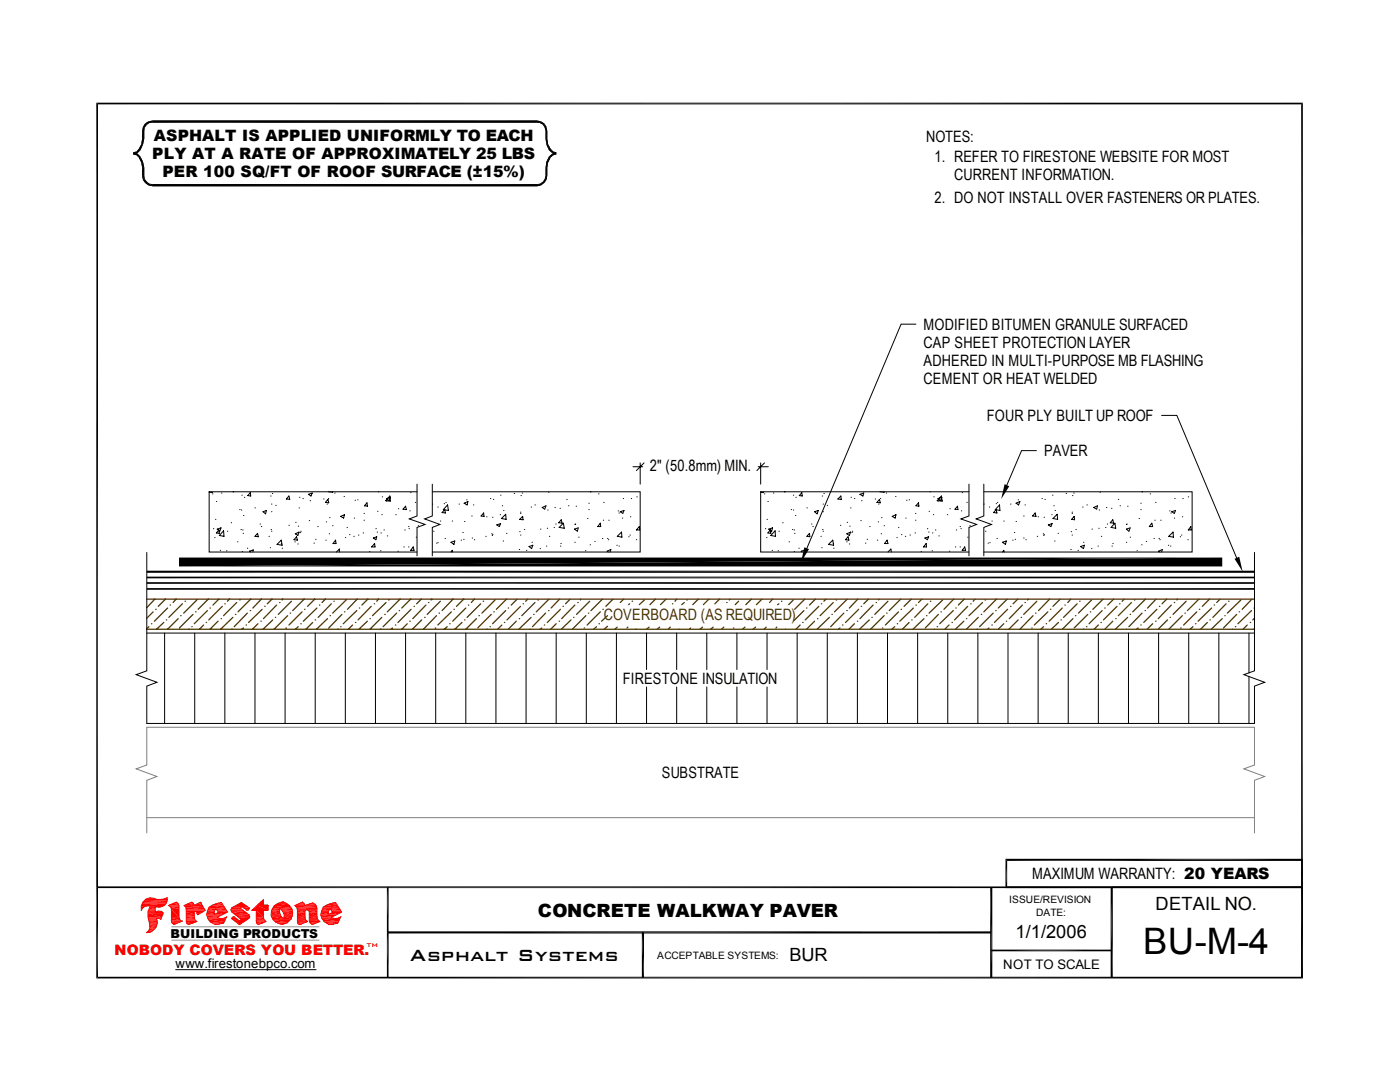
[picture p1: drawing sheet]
<svg xmlns="http://www.w3.org/2000/svg" width="279mm" height="216mm" viewBox="0 0 279 216" stroke-linecap="round" stroke-linejoin="round" font-family="sans-serif">
<g fill="none" stroke="#000" stroke-width=".2">
<path d="M182.8 64.7h-3l-18.8 44.7M41.7 98.1h.1M42.2 98.1l.1 .2-.6-.1M42.4 98.6h.1M44.2 98.4h.1M46.5 98.1h.2M48.3 98.8h.1M48.8 99.2h.1M50 98.3v.7l-.6-.1zM54 99h.1M54.4 98.5h.1M57.7 99l.1 .7-.7-.1z"/>
<path d="M59.8 99.2h.1M60.5 99.5h.1M61.6 98.6l.7-.2-.2 .6zM61.9 99.9h.1M64.6 99.6h.1M65.4 99.7l.2 .6-.7-.1zM65.5 98.1h.9M65.5 99.5h.1M66.8 98.4h.1M68.7 99.1h.1M70.9 99.8h.1M71.4 99.7h.1"/>
<path d="M75.5 98.1h.1M76.3 99.1h.1M77.1 99.5l.8-.3-.3 .7zM77.1 100h.1M77.8 99l.1 1-.9-.1zM82 98.3h.1M83.2 98.1h-41.5v12.1h41.5M83.2 96.6v6.4l-1.5 .5 3.1 1.1-1.6 .6v5.7M86.3 96.6v6.4l-1.5 .5 3 1.1-1.5 .6v5.7M86.3 98.1h41.5v12.1h-41.5M93.1 99.7h.1M97.9 99.5h.1"/>
<path d="M98.5 99.7h.1M99.9 98.8h.1M102.6 98.5h.1M104 98.9h.1M104.2 98.4h.1M109.5 98.2h.1M113.1 99.7h.1M117.9 98.1h.1M119.5 98.6h.1M124.4 99.5h.1M126 99.5h.1M126.3 93.1h2"/>
<path d="M127.1 99.1h.1M127.8 92.4v4.2M128.5 92.4l-1.5 1.5M151.3 93.1h2M151.8 92.4v4.2M151.8 98.1h.1M152.3 98.1l.1 .2-.6-.1M152.6 92.4l-1.6 1.5M152.6 98.6h.1M154.3 98.4h.1M156.5 98.1h.2M158.3 98.8h.1"/>
<path d="M158.8 99.2h.1M160 98.3l.1 .7-.6-.1zM164.1 99h.1M164.4 98.5h.1M167.2 99.6l.6-.6 .1 .7zM169.8 99.2h.1M170.5 99.5h.1M171.6 98.6l.8-.2-.2 .6zM172 99.9h.1M174.7 99.6h.1M175.5 99.7l.2 .6-.7-.1zM175.6 98.1h.8"/>
<path d="M175.7 99.5h.1M176.9 98.4h.1M178.7 99.1h.1M180.9 99.8h.1M181.4 99.7h.1M185.6 98.1h.1M186.4 99.1h.1M187.2 100h.1M187.2 99.5l.8-.3-.3 .7zM187.9 99l.1 1-1-.1zM192 98.3h.1M193.4 98.1h-41.6v12.1h41.6"/>
<path d="M193.4 96.6v6.4l-1.6 .5 3.1 1.1-1.5 .6v5.7M196.3 96.6v6.4l-1.5 .5 3.1 1.1-1.6 .6v5.7M196.3 98.1h41.6v12.1h-41.6M203.2 99.7h.1M206.8 89.9h-2.9l-3 7M207.9 99.5h.1M208.5 99.7h.1M210.1 98.8h.1M212.8 98.5h.1M214 98.9h.1M214.3 98.4h.1M219.5 98.2h.1"/>
<path d="M223.2 99.7h.1M227.9 98.1h.1M229.5 98.6h.1M231.8 82.9h3.1l11.9 28.4M234.4 99.5h.1M236.1 99.5h.1M237.2 99.1h.1M29.3 110.2v23.7l-2.1 .7 4.1 1.5-2 .8v7.5h221.1v-7.5l2-.8-4.2-1.5 2.2-.7v-23.7M42.6 105.5h.1M42.8 107.3h.1M43 103.6h.1M43.2 100.1h.1"/>
<path d="M43.3 105.6l.8-.3-.2 .7zM43.7 105.7l.1 .7-.6-.1zM43.9 109.8h.1M44.6 105.9l.1 1.1-.9-.2zM45.2 109.9h.1M45.4 106h.1M46.1 104.3h.1M47.4 108.1h.1M47.8 101.7h.1M48.1 105.7h.1M48.2 101.8h.1M48.3 110.1h.1"/>
<path d="M48.4 105.7h.1M48.5 106.4h.1M48.6 102.9h.1M49.4 109.4h.1M49.8 110.1h.1M50 110.2l-.2-.2 .7-.3v.5M50.9 101.3h.1M51.4 106.4l.2 .7-.7-.1zM51.9 104.6h.1M52.2 105.1h.1M52.5 102.1l.7-.2-.2 .6zM53.7 107h.1"/>
<path d="M53.9 109.3h.1M54.1 105.7h.1M54.2 102.1h.1M54.2 100.6h.1M54.2 106h.1M55 100.8h.1M56.1 108.5h.1M56.1 107.8l.2 1-1-.2zM56.3 109.4h.1M57.7 104.8h.1M58.8 108.1h.1M58.9 106.5l.8-.3-.3 .6z"/>
<path d="M59 104.2h.1M59.2 107.1l.2 .7-.7-.1zM59.4 108.5h.1M59.5 105h.1M59.7 101.3h.1M59.9 106.3h.1M60 106h.1M61.7 103.9h.1M62.7 108.4h.1M63 107.6h.1M63.4 105.1h.1M65 107.8h.1"/>
<path d="M65.1 104.1h.1M65.3 100.6h.1M65.7 106.5h.1M65.8 103.3h.1M66.4 104.9h.1M67 107.8l.1 .7h-.6zM67.1 110.2l.6-.6v.6M68 103l.7-.3-.1 .7zM68.9 107.3h.1M69.3 105.2h.1M69.8 106.7h.1M70.6 107h.1"/>
<path d="M70.7 103.4h.1M71.5 106.8h.1M72.5 106.3h.1M72.6 102.4h.1M72.6 103.8h.1M73.2 100.3l.1 .7-.6-.1zM73.7 110.1h.1M74.5 107.4l.7-.3-.2 .6zM74.8 108.5v.6h-.6zM75 105.5h.1M75.3 106.2h.1M75.4 102h.1"/>
<path d="M75.9 109.9h.1M76 106.3h.1M76.2 102.7h.1M76.6 105.7h.1M77.3 106.9h.1M79 102.7h.1M79.4 110h.1M79.5 101.5h.1M80.6 109.1h.1M80.8 105.7h.1M80.9 101l.2 .7-.7-.1zM81.5 105.1h.1"/>
<path d="M81.5 109.1h.1M81.6 105.5h.1M81.8 101.9h.1M82.5 109.1l.1 .7h-.6zM82.9 100.2h.1M83.1 107.2h.1M83.5 104.9h.1M86.3 100.6h.1M86.5 106h.1M87.1 108.4h.1M87.4 101.2h.1M87.4 108.3h.1"/>
<path d="M87.9 104h.1M88.6 100.5h.1M88.7 101.7l.2 .7-.7-.1zM88.8 107.4h.1M89 100.2h.1M89.3 100.8l.2 1.1-1-.2zM90 110.2l.3-.4v.4M90 108.2l.8-.3-.2 .7zM90.3 104h.1M91.6 100.6h.1M92 107.8h.1M92.4 106.3h.1"/>
<path d="M92.5 107.6h.1M92.6 100.4l.8-.3-.2 .7zM92.7 104.1h.1M92.8 100.4h.1M94.1 103h.1M94.2 107.4h.1M94.5 100.8h.1M94.7 107.7h.1M96.5 102.4l.1 .6h-.6zM96.9 107h.1M97.1 103.1h.1M98.1 106.5h.1"/>
<path d="M98.2 106.8h.1M98.3 103.2h.1M98.3 106.7h.1M99.1 104.7l.8-.2-.2 .6zM99.8 102.7h.1M100.1 103.5l.8-.9 .1 1zM100.2 100.9h.1M100.4 107.9h.1M100.5 101.9h.1M101.1 106.4h.1M103.6 109.6h.1M103.7 106.1h.1"/>
<path d="M103.9 102.4h.1M103.9 106.8h.1M103.9 102.2h.1M104.3 103l.1 .7-.7-.1zM104.6 105.7h.1M105.1 109.8h.1M105.6 109.1l.7-.3-.2 .7zM106 101.2h.1M106.2 108.2h.1M106.8 100.8h.1M107.8 109.5h.1M107.9 105.6h.1"/>
<path d="M108.2 101.3l.8-.4-.3 .7zM109.1 109h.1M109.2 105.4h.1M109.3 101.8h.1M109.6 107h.1M110.6 105.2h.1M110.7 101.3h.1M110.9 104.6h.1M111.6 105.2l.8-.8 .2 1zM111.8 101.4h.1M111.8 109h.1M111.9 108.5h.1"/>
<path d="M112 103.7l.2 .7-.7-.1zM113.5 100.9h.1M114.6 105.6l.8-.3-.2 .7zM114.7 108.2h.1M114.7 104.6h.1M114.8 104.6h.1M115 101h.1M115.5 107.2h.1M116.8 109.9h.1M117.3 103.5h.1M117.5 100.4h.1M117.5 101.7h.1"/>
<path d="M117.8 108.7h.1M118.7 108h.1M119.8 104.4l.1 .7h-.6zM120.2 107.4h.1M120.4 103.8h.1M120.5 100.2h.1M121.2 107.4h.1M121.4 110.2l-.2-.2 .7-.4-.1 .6M121.4 107.7h.1M121.5 103.8h.1M123.1 108.8h.1M123.2 107l.8-.8 .1 1z"/>
<path d="M123.4 101.9h.1M123.5 109h.1M123.5 102.4h.1M123.8 102.1l.7-.2-.2 .5zM124.2 103.4h.1M125.5 107.1h.1M125.7 106.8h.1M125.8 103.1h.1M127 107.7h.1M127.6 105.1l.1 .6h-.7zM152.7 105.5h.1M153 107.3h.1"/>
<path d="M153.1 103.6h.1M153.2 100.1h.1M153.4 105.6l.8-.3-.2 .7zM153.8 105.7v.7l-.6-.1zM154.1 109.8h.1M154.7 105.9l.1 1.1-1-.2zM155.3 109.9h.1M155.4 106h.1M156.2 104.3h.1M157.5 108.1h.1M157.9 101.7h.1M158.2 105.7h.1"/>
<path d="M158.3 101.8h.1M158.5 105.7h.1M158.5 110.1h.1M158.6 106.4h.1M158.7 102.9h.1M159.4 109.4h.1M159.9 110.1h.1M160.1 110.2l-.2-.2 .8-.3-.2 .5M161 101.3h.1M161.5 106.4l.1 .7-.6-.1zM162 104.6h.1M162.2 105.1h.1"/>
<path d="M162.6 102.1l.7-.2-.2 .6zM163.8 107h.1M164 109.3h.1M164.2 105.7h.1M164.3 102.1h.1M164.3 100.6h.1M164.3 106h.1M165.1 100.8h.1M166.2 107.8l.2 1-1-.2zM166.3 108.5h.1M166.4 109.4h.1M167.7 104.8h.1"/>
<path d="M169 108.1h.1M169 106.5l.8-.3-.3 .6zM169.1 104.2h.1M169.2 107.1l.2 .7-.7-.1zM169.5 108.5h.1M169.6 105h.1M169.8 101.3h.1M170 106.3h.1M170.1 106h.1M171.8 103.9h.1M172.7 108.4h.1M173.1 107.6h.1"/>
<path d="M173.6 105.1h.1M175.1 107.8h.1M175.3 104.1h.1M175.3 100.6h.1M175.9 106.5h.1M175.9 103.3h.1M176.4 104.9h.1M177 107.8l.2 .7h-.7zM177.2 110.2l.6-.6 .1 .6M178.1 103l.7-.3-.2 .7zM179 107.3h.1M179.3 105.2h.1"/>
<path d="M179.9 106.7h.1M180.7 107h.1M180.8 103.4h.1M181.6 106.8h.1M182.6 106.3h.1M182.7 102.4h.1M182.7 103.8h.1M183.3 100.3l.1 .7-.6-.1zM183.8 110.1h.1M184.6 107.4l.7-.3-.2 .6zM184.8 108.5l.1 .6h-.6zM185.1 105.5h.1"/>
<path d="M185.3 106.2h.1M185.4 102h.1M186 109.9h.1M186.1 106.3h.1M186.3 102.7h.1M186.7 105.7h.1M187.4 106.9h.1M189.1 102.7h.1M189.5 110h.1M189.6 101.5h.1M190.7 109.1h.1M190.8 105.7h.1"/>
<path d="M191.1 101l.1 .7-.6-.1zM191.6 105.1h.1M191.6 109.1h.1M191.8 105.5h.1M191.9 101.9h.1M192.5 109.1l.2 .7h-.7zM193 100.2h.1M193.1 107.2h.1M193.5 104.9h.1M196.3 100.6h.1M196.7 106h.1M197.2 108.4h.1"/>
<path d="M197.4 101.2h.1M197.5 108.3h.1M198 104h.1M198.8 100.5h.1M198.8 101.7l.2 .7-.7-.1zM199 107.4h.1M199.1 100.2h.1M199.5 100.8l.1 1.1-1-.2zM200.1 110.2l.2-.4 .1 .4M200.1 108.2l.7-.3-.1 .7zM200.3 104h.1M201.7 100.6h.1"/>
<path d="M202.1 107.8h.1M202.4 106.3h.1M202.6 107.6h.1M202.8 104.1h.1M202.8 100.4l.7-.3-.2 .7zM202.9 100.4h.1M204.3 107.4h.1M204.3 103h.1M204.6 100.8h.1M204.7 107.7h.1M206.6 102.4l.2 .6h-.7zM207 107h.1"/>
<path d="M207.2 103.1h.1M208.2 106.5h.1M208.3 106.8h.1M208.4 103.2h.1M208.4 106.7h.1M209.2 104.7l.8-.2-.3 .6zM209.9 102.7h.1M210.1 103.5l.9-.9 .1 1zM210.3 100.9h.1M210.5 107.9h.1M210.6 101.9h.1M211.2 106.4h.1"/>
<path d="M213.7 109.6h.1M213.8 106.1h.1M214 102.4h.1M214 106.8h.1M214 102.2h.1M214.4 103l.1 .7-.6-.1zM214.7 105.7h.1M215.1 109.8h.1M215.6 109.1l.8-.3-.2 .7zM216.1 101.2h.1M216.2 108.2h.1M216.9 100.8h.1"/>
<path d="M217.8 109.5h.1M217.9 105.6h.1M218.3 101.3l.7-.4-.1 .7zM219.1 109h.1M219.3 105.4h.1M219.4 101.8h.1M219.8 107h.1M220.6 105.2h.1M220.8 101.3h.1M221 104.6h.1M221.8 101.4h.1M221.9 109h.1"/>
<path d="M222.1 108.5h.1M222.1 103.7l.1 .7-.6-.1zM222.5 104.4l.2 1-1-.2zM223.5 100.9h.1M224.8 108.2h.1M224.8 104.6h.1M224.8 105.6l.8-.3-.3 .7zM224.9 104.6h.1M225 101h.1M225.6 107.2h.1M226.9 109.9h.1M227.3 103.5h.1"/>
<path d="M227.7 100.4h.1M227.7 101.7h.1M227.8 108.7h.1M228.8 108h.1M229.9 104.4l.1 .7h-.6zM230.3 107.4h.1M230.5 103.8h.1M230.6 100.2h.1M231.3 107.4h.1M231.5 107.7h.1M231.5 110.2l-.3-.2 .8-.4-.2 .6M231.6 103.8h.1"/>
<path d="M233.2 108.8h.1M233.4 101.9h.1M233.6 109h.1M233.7 102.4h.1M233.8 102.1l.8-.2-.2 .5zM234.1 106.2l.1 1-.9-.2zM234.4 103.4h.1M235.5 107.1h.1M235.8 106.8h.1M236 103.1h.1M237.1 107.7h.1M237.7 105.1v.6h-.5z"/>
<path d="M29.3 126.3h221.1M32.9 126.3v18.1M38.9 126.3v18.1M44.9 126.3v18.1M50.9 126.3v18.1M56.9 126.3v18.1M62.9 126.3v18.1M68.9 126.3v18.1M74.9 126.3v18.1M80.9 126.3v18.1M87 126.3v18.1M93 126.3v18.1"/>
<path d="M99 126.3v18.1M105 126.3v18.1M111 126.3v18.1M117 126.3v18.1M123 126.3v18.1M129 126.3v7.3M129 137.1v7.3M135 126.3v7.3M135 137.1v7.3M141.1 126.3v7.3M141.1 137.1v7.3M147.1 126.3v7.3"/>
<path d="M147.1 137.1v7.3M153.1 126.3v7.3M153.1 137.1v7.3M159.1 126.3v18.1M165.1 126.3v18.1M171.1 126.3v18.1M177.1 126.3v18.1M183.1 126.3v18.1M189.1 126.3v18.1M195.2 126.3v18.1M201.2 126.3v18.1M207.2 126.3v18.1"/>
<path d="M213.2 126.3v18.1M219.2 126.3v18.1M225.2 126.3v18.1M231.2 126.3v18.1M237.2 126.3v18.1M243.2 126.3v18.1M249.3 126.3v8M249.3 135v9.4"/>
</g>
<path d="M29.3 166.2v-10.5l2-.8-4.1-1.5 2.1-.7v-7.6h221.1v7.6l-2.2 .7 4.2 1.5-2 .8v10.5M29.3 163.2h221.1" fill="none" stroke="#808080" stroke-width=".2"/>
<path d="M200.5 96.6l.9 .4-1.6 2.6zM160.5 109.2l1 .4-1.6 2.6zM35.7 113l208.2-1.7v1.7zM35.7 111.3h208.2l-208.2 1.7zM246.4 111.5l.9-.4 .7 2.9z" fill="#000"/>
<g fill="none" stroke="#4c3900" stroke-width=".25">
<path d="M29.3 119.5h221.1M30.9 119.5l-1.6 1.7M33 119.5l-1.4 1.5M35.1 119.5l-.6 .7M36.9 120h.1M39.3 119.7l-2.6 2.6M41.6 119.5l-2.1 2.1M43.7 119.5l-1.2 1.2M45.8 119.5l-.4 .5M47.8 119.7h.1M50 119.5l-2.5 2.6M52.2 119.5l-1.7 1.8"/>
<path d="M54.3 119.5l-1 1M56.4 119.5l-.1 .2M58.2 120l-2.7 2.6M60.7 119.5l-2.3 2.3M62.8 119.5l-1.4 1.5M64.9 119.5l-.6 .7M66.6 120h.1M69.1 119.7l-2.7 2.6M71.3 119.5l-2 2.1M73.4 119.5l-1.2 1.2M75.5 119.5l-.3 .5M77.6 119.7h.1"/>
<path d="M79.8 119.5l-2.5 2.6M82 119.5l-1.8 1.8M84.1 119.5l-1 1M86.2 119.5l-.2 .2M87.9 120l-2.6 2.6M90.4 119.5l-2.2 2.3M92.5 119.5l-1.4 1.5M94.7 119.5l-.6 .7M96.4 120h.1M98.8 119.7l-2.6 2.6M101.1 119.5l-2 2.1M103.2 119.5l-1.2 1.2"/>
<path d="M105.3 119.5l-.4 .5M107.4 119.7h.1M109.6 119.5l-2.6 2.6M111.7 119.5l-1.7 1.8M113.8 119.5l-.9 1M115.9 119.5l-.1 .2M117.7 120l-2.6 2.6M120.2 119.5l-2.3 2.3M122.3 119.5l-1.4 1.5M124.5 119.5l-.7 .7M126.2 120h.1M128.6 119.7l-1 .9"/>
<path d="M130.8 119.5l-1.1 1.1M132.9 119.5l-1.1 1.1M135 119.5l-.3 .5M137.1 119.7h.1M139.4 119.5l-1.1 1.1M141.5 119.5l-1.1 1.1M143.6 119.5l-.9 1M145.7 119.5l-.2 .2M147.4 120l-.7 .6M149.9 119.5l-1.1 1.1M152.1 119.5l-1.1 1.1M154.2 119.5l-.6 .7"/>
<path d="M156 120h.1M158.3 119.7l-.9 .9M160.6 119.5l-2 2.1M162.7 119.5l-1.2 1.2M164.8 119.5l-.4 .5M166.9 119.7h.1M169.1 119.5l-2.6 2.6M171.2 119.5l-1.7 1.8M173.3 119.5l-.9 1M175.4 119.5l-.1 .2M177.2 120l-2.6 2.6M179.7 119.5l-2.2 2.3"/>
<path d="M181.9 119.5l-1.5 1.5M184 119.5l-.7 .7M185.7 120h.1M188.1 119.7l-2.7 2.6M190.3 119.5l-1.9 2.1M192.4 119.5l-1.1 1.2M194.6 119.5l-.4 .5M196.6 119.7h.1M198.9 119.5l-2.6 2.6M201 119.5l-1.8 1.8M203.1 119.5l-.9 1M205.2 119.5l-.1 .2"/>
<path d="M206.9 120l-2.6 2.6M209.5 119.5l-2.2 2.3M211.6 119.5l-1.5 1.5M213.7 119.5l-.6 .7M215.5 120h.1M217.8 119.7l-2.6 2.6M220.1 119.5l-2 2.1M222.2 119.5l-1.1 1.2M224.4 119.5l-.5 .5M226.4 119.7h.1M228.6 119.5l-2.5 2.6M230.7 119.5l-1.7 1.8"/>
<path d="M232.8 119.5l-.9 1M234.9 119.5v.2M236.7 120l-2.6 2.6M239.3 119.5l-2.3 2.3M241.4 119.5l-1.5 1.5M243.5 119.5l-.7 .7M245.2 120h.1M247.6 119.7l-2.7 2.6M249.9 119.5l-2 2.1M29.3 125.6h221.1M29.7 125.1l-.4 .4M30.2 124.5h.1"/>
<path d="M30.6 122.1l-1.3 1.3M31.1 121.6h.1M32.7 124.2l-1.5 1.4M33.2 123.7h.1M33.4 121.3l-2.6 2.7M34 120.7h.1M35.6 123.4l-2.2 2.2M36.1 122.9h.1M36.4 120.5l-2.7 2.7M38.3 125.1h.1M38.5 122.6l-2.7 2.7M39 122.1h.1"/>
<path d="M40.6 124.7l-.8 .9M41.1 124.2h.1M41.4 121.8l-2.6 2.7M41.9 121.3h.1M43.5 124l-1.6 1.6M44.1 123.4h.1M44.4 121l-2.7 2.7M44.9 120.5h.1M46.5 123.2l-2.5 2.4M47 122.6h.1M47.2 120.2l-2.6 2.7M48.6 125.3l-.3 .3"/>
<path d="M49.1 124.7h.1M49.4 122.3l-2.7 2.8M50 121.8h.1M51.5 124.5l-1.1 1.1M52.1 124h.1M52.3 121.6l-2.7 2.6M52.8 121h.1M54.4 123.7l-1.9 1.9M54.9 123.2h.1M55.2 120.7l-2.6 2.7M55.8 120.2h.1M57.1 125.3h.1"/>
<path d="M57.4 122.9l-2.7 2.7M57.9 122.3h.1M59.5 125.1l-.6 .5M60 124.5h.1M60.3 122.1l-2.6 2.6M60.8 121.6h.1M62.4 124.2l-1.4 1.4M62.9 123.7h.1M63.2 121.3l-2.7 2.7M63.8 120.7h.1M65.4 123.4l-2.2 2.2M65.9 122.9h.1"/>
<path d="M66.1 120.5l-2.6 2.7M68 125.1h.1M68.2 122.6l-2.6 2.7M68.7 122.1h.1M70.4 124.7l-.9 .9M71 124.2h.1M71.2 121.8l-2.7 2.7M71.7 121.3h.1M73.3 124l-1.7 1.6M73.8 123.4h.1M74.1 121l-2.6 2.7M74.7 120.5h.1"/>
<path d="M76.2 123.2l-2.4 2.4M76.8 122.6h.1M77 120.2l-2.7 2.7M78.3 125.3l-.2 .3M78.9 124.7h.1M79.2 122.3l-2.7 2.8M79.7 121.8h.1M81.3 124.5l-1.1 1.1M81.8 124h.1M82 121.6l-2.6 2.6M82.6 121h.1M84.2 123.7l-1.9 1.9"/>
<path d="M84.8 123.2h.1M85 120.7l-2.6 2.7M85.5 120.2h.1M86.9 125.3h.1M87.1 122.9l-2.6 2.7M87.6 122.3h.1M89.2 125.1l-.6 .5M89.7 124.5h.1M90.1 122.1l-2.7 2.6M90.6 121.6h.1M92.2 124.2l-1.4 1.4M92.7 123.7h.1"/>
<path d="M93 121.3l-2.7 2.7M93.5 120.7h.1M95.1 123.4l-2.1 2.2M95.6 122.9h.1M95.9 120.5l-2.7 2.7M97.8 125.1h.1M98 122.6l-2.7 2.7M98.6 122.1h.1M100.2 124.7l-.9 .9M100.7 124.2h.1M100.9 121.8l-2.6 2.7M101.4 121.3h.1"/>
<path d="M103 124l-1.6 1.6M103.6 123.4h.1M103.9 121l-2.7 2.7M104.4 120.5h.1M106 123.2l-2.5 2.4M106.5 122.6h.1M106.8 120.2l-2.7 2.7M108.1 125.3l-.3 .3M108.6 124.7h.1M108.9 122.3l-2.6 2.8M109.5 121.8h.1M111 124.5l-1.1 1.1"/>
<path d="M111.6 124h.1M111.8 121.6l-2.6 2.6M112.4 121h.1M114 123.7l-2 1.9M114.5 123.2h.1M114.7 120.7l-2.6 2.7M115.3 120.2h.1M116.6 125.3h.1M116.9 122.9l-2.7 2.7M117.4 122.3h.1M119 125.1l-.6 .5M119.5 124.5h.1"/>
<path d="M119.8 122.1l-2.6 2.6M120.3 121.6h.1M121.2 122.9l-1.1 1.1M121.2 125l-.6 .6M123.2 125.1l-.5 .5M125.3 125.1l-.2 .2M125.6 120.5l-.1 .1M129.5 125.1l-.5 .5M131.7 125.1l-.6 .5M133.8 125.1l-.5 .5M134.2 120.5h.1M136.6 120.2l-.5 .4"/>
<path d="M137.8 125.3l-.2 .3M140.2 125.1l-.5 .5M142.3 125.1l-.5 .5M144.4 125.1l-.4 .5M145 120.2h.1M146.4 125.3h.1M148.7 125.1l-.5 .5M150.8 125.1l-.5 .5M152.9 125.1l-.4 .5M155 125.1l-.1 .2M155.4 120.5l-.2 .1M159.7 124.7l-.9 .9"/>
<path d="M160.2 124.2h.1M160.4 121.8l-2 2.1M161 121.3h.1M162.6 124l-1.6 1.6M163.2 123.4h.1M163.4 121l-2.7 2.7M163.9 120.5h.1M165.5 123.2l-2.4 2.4M166 122.6h.1M166.3 120.2l-2.6 2.7M167.6 125.3l-.3 .3M168.1 124.7h.1"/>
<path d="M168.4 122.3l-2.6 2.8M169 121.8h.1M170.5 124.5l-1.1 1.1M171.1 124h.1M171.4 121.6l-2.7 2.6M171.9 121h.1M173.5 123.7l-2 1.9M174 123.2h.1M174.2 120.7l-2.6 2.7M174.8 120.2h.1M176.1 125.3h.1M176.4 122.9l-2.7 2.7"/>
<path d="M177 122.3h.1M178.6 125.1l-.6 .5M179.1 124.5h.1M179.3 122.1l-2.6 2.6M179.8 121.6h.1M181.4 124.2l-1.3 1.4M181.9 123.7h.1M182.3 121.3l-2.7 2.7M182.8 120.7h.1M184.4 123.4l-2.2 2.2M184.9 122.9h.1M185.2 120.5l-2.7 2.7"/>
<path d="M187 125.1h.1M187.3 122.6l-2.6 2.7M187.8 122.1h.1M189.4 124.7l-.8 .9M190 124.2h.1M190.2 121.8l-2.7 2.7M190.8 121.3h.1M192.4 124l-1.7 1.6M192.9 123.4h.1M193.1 121l-2.6 2.7M193.7 120.5h.1M195.2 123.2l-2.3 2.4"/>
<path d="M195.8 122.6h.1M196.1 120.2l-2.7 2.7M197.4 125.3l-.3 .3M198 124.7h.1M198.2 122.3l-2.7 2.8M198.7 121.8h.1M200.3 124.5l-1.1 1.1M200.8 124h.1M201.1 121.6l-2.6 2.6M201.7 121h.1M203.2 123.7l-1.9 1.9M203.8 123.2h.1"/>
<path d="M204 120.7l-2.6 2.7M204.6 120.2h.1M205.9 125.3h.1M206.2 122.9l-2.7 2.7M206.7 122.3h.1M208.3 125.1l-.6 .5M208.8 124.5h.1M209.1 122.1l-2.7 2.6M209.6 121.6h.1M211.2 124.2l-1.4 1.4M211.8 123.7h.1M212 121.3l-2.6 2.7"/>
<path d="M212.5 120.7h.1M214.1 123.4l-2.1 2.2M214.6 122.9h.1M215 120.5l-2.7 2.7M216.8 125.1h.1M217.1 122.6l-2.7 2.7M217.6 122.1h.1M219.2 124.7l-.8 .9M219.7 124.2h.1M220 121.8l-2.7 2.7M220.5 121.3h.1M222.1 124l-1.6 1.6"/>
<path d="M222.7 123.4h.1M222.9 121l-2.7 2.7M223.4 120.5h.1M225 123.2l-2.4 2.4M225.6 122.6h.1M225.8 120.2l-2.6 2.7M227.2 125.3l-.4 .3M227.7 124.7h.1M227.9 122.3l-2.6 2.8M228.5 121.8h.1M230 124.5l-1.1 1.1M230.6 124h.1"/>
<path d="M230.9 121.6l-2.6 2.6M231.4 121h.1M233 123.7l-1.9 1.9M233.5 123.2h.1M233.8 120.7l-2.7 2.7M234.4 120.2h.1M235.6 125.3h.1M236 122.9l-2.7 2.7M236.5 122.3h.1M238.1 125.1l-.6 .5M238.6 124.5h.1M238.8 122.1l-2.6 2.6"/>
<path d="M239.4 121.6h.1M241 124.2l-1.4 1.4M241.5 123.7h.1M241.8 121.3l-2.7 2.7M242.3 120.7h.1M243.9 123.4l-2.2 2.2M244.4 122.9h.1M244.7 120.5l-2.6 2.7M246.5 125.1h.1M246.8 122.6l-2.6 2.7M247.3 122.1h.1M248.9 124.7l-.8 .9"/>
<path d="M249.5 124.2h.1M249.8 121.8l-2.7 2.7M250.3 121.3h.1M250.4 123.4l-.4 .3M250.4 125.5l-.2 .1"/>
</g>
<path d="M19.2 20.7h240.8M19.4 20.5v174.7M259.8 20.5v174.7M29.3 115.2h221.1M29.3 117.5h221.1M29.3 116.3h221.1M19.4 177h240.6M77.4 177v18.1M19.2 195.1h240.8M197.8 189.7h24.1" fill="none" stroke="#000" stroke-width=".34"/>
<path d="M29.3 114.1h221.1M197.8 177v18.1M221.9 177v18.1M77.4 186.1h120.4M128.3 186v9.1" fill="none" stroke="#000" stroke-width=".42"/>
<g fill="#f00">
<path d="M60.1 180.2l.3-.2 .1 .2z"/>
<path d="M59.8 180.3h.9z"/>
<path d="M60.1 180.2l.6 .1z"/>
<path d="M62 180.3h.7z"/>
<path d="M59.2 180.5l.6-.2 1 .2z"/>
<path d="M59.8 180.3h.9l.1 .2z"/>
<path d="M61.3 180.5l.7-.2 1 .2z"/>
<path d="M62 180.3h.7l.3 .2z"/>
</g>
<path d="M58.8 180.6h2.1" fill="none" stroke="#f00" stroke-width=".2"/>
<path d="M59.2 180.5h1.6l.1 .2z" fill="#f00"/>
<path d="M60.9 180.6h2.2" fill="none" stroke="#f00" stroke-width=".2"/>
<path d="M61.3 180.5h1.7l.1 .2z" fill="#f00"/>
<path d="M58.8 180.7h4.3M59.2 181.1h4M59.4 181.5h3.8" fill="none" stroke="#f00" stroke-width=".2"/>
<path d="M58.8 180.8h4.4M59.3 181.4h3.9" fill="none" stroke="#f00" stroke-width=".34"/>
<g fill="#f00">
<path d="M59.4 181.5l1.6 .1z"/>
<path d="M59.4 181.5h1.9z"/>
<path d="M61.3 181.5l1.9 .1z"/>
<path d="M59.4 181.6l1.5 .1z"/>
<path d="M59.4 181.6h1.6z"/>
<path d="M61.3 181.6l1.9 .1z"/>
<path d="M59.4 181.7h1.5z"/>
<path d="M61.6 181.7h1.6z"/>
<path d="M59.4 181.7l1.5 .3h-1.5z"/>
<path d="M59.4 181.7h1.5v.3z"/>
<path d="M61.6 181.7l1.6 .3h-1.5z"/>
<path d="M61.6 181.7h1.6v.3z"/>
<path d="M59.4 182l1.5 .9h-1.5z"/>
<path d="M59.4 182h1.5v.9z"/>
<path d="M61.7 182l1.5 .9h-1.5z"/>
<path d="M61.7 182h1.5v.9z"/>
<path d="M59.4 182.9h1.5z"/>
<path d="M61.7 182.9h1.6z"/>
<path d="M59.4 182.9l1.5 .3h-1.5z"/>
<path d="M59.4 182.9h1.5v.3z"/>
<path d="M61.7 182.9l1.6 .3h-1.6z"/>
<path d="M61.7 182.9h1.6v.3z"/>
<path d="M59.4 183.2h1.5z"/>
<path d="M61.7 183.2h1.6z"/>
<path d="M59.4 183.2l1.6 .3h-1.6z"/>
<path d="M59.4 183.2h1.5l.1 .3z"/>
<path d="M61.7 183.2l1.7 .3h-1.7z"/>
<path d="M61.7 183.2h1.6l.1 .3z"/>
<path d="M59.4 183.5h1.6z"/>
<path d="M61.7 183.5h1.7z"/>
<path d="M59.4 183.5l1.7 .1h-1.7z"/>
<path d="M59.4 183.5h1.6l.1 .1z"/>
<path d="M61.7 183.5l1.9 .1h-1.9z"/>
<path d="M61.7 183.5h1.7l.2 .1z"/>
<path d="M59.4 183.6l1.7 .1z"/>
<path d="M61.7 183.6l1.9 .1z"/>
<path d="M59.4 183.7h1.7z"/>
<path d="M61.7 183.7h1.9z"/>
</g>
<path d="M59.4 183.8h2M59.4 183.9h2M61.7 183.8h2.1M61.8 183.9h2" fill="none" stroke="#f00" stroke-width=".2"/>
<path d="M61.8 183.9h2z" fill="#f00"/>
<path d="M61.8 183.9h2" fill="none" stroke="#f00" stroke-width=".2"/>
<path d="M59.4 183.9l1.3 .2h-1.3z" fill="#f00"/>
<path d="M59.4 184h2" fill="none" stroke="#f00" stroke-width=".25"/>
<g fill="#f00">
<path d="M61.8 183.9l1.3 .2h-1.2z"/>
<path d="M61.8 183.9h2l-.7 .2z"/>
<path d="M59.4 184.1l1 .2h-1z"/>
<path d="M59.4 184.1h1.3l-.3 .2z"/>
<path d="M61.9 184.1l.9 .2h-.7z"/>
<path d="M61.9 184.1h1.2l-.3 .2z"/>
<path d="M59.4 184.3l.5 .2z"/>
<path d="M59.4 184.3h1l-.5 .2z"/>
<path d="M62.1 184.3h.7l-.5 .2z"/>
<path d="M59.8 184.5h.1z"/>
</g>
<path d="M58.8 180.7l1.6-.7 .3 .3 .2 .4 1.5-.5 .6 .3 .2 .7v1.7l.2 .6 .4 .4-1.5 .6-.4-.4-.2-.5v-1.6l-.1-.3-.3-.2-.4 .2v1.2l.1 .6 .4 .4-1.5 .6-.5-.2v-2.8l-.2-.5z" fill="none" stroke="#f00" stroke-width=".2"/>
<g fill="#f00">
<path d="M29.6 179.2h1.1z"/>
<path d="M33 179.2h.4z"/>
<path d="M29.2 179.4l.4-.2 1.5 .2z"/>
<path d="M29.6 179.2h1.1l.4 .2z"/>
<path d="M32.6 179.4l.4-.2 .4 .2z"/>
<path d="M33 179.2h.4v.2z"/>
</g>
<path d="M29.1 179.4h2.1" fill="none" stroke="#f00" stroke-width=".2"/>
<g fill="#f00">
<path d="M29.2 179.4h2z"/>
<path d="M32.6 179.4h.8z"/>
</g>
<path d="M29.1 179.4h2.1" fill="none" stroke="#f00" stroke-width=".2"/>
<g fill="#f00">
<path d="M32.5 179.4h.9z"/>
<path d="M32.6 179.4h.8z"/>
</g>
<path d="M29 179.5h2.4" fill="none" stroke="#f00" stroke-width=".2"/>
<g fill="#f00">
<path d="M31.9 179.5h1.5z"/>
<path d="M32.5 179.4l.9 .1z"/>
</g>
<path d="M29 179.5h2.7" fill="none" stroke="#f00" stroke-width=".2"/>
<g fill="#f00">
<path d="M31.7 179.5h1.7z"/>
<path d="M31.9 179.5h1.5z"/>
</g>
<path d="M28.5 179.9h4.9M28.8 179.6h4.6M28.4 180.1h4.9" fill="none" stroke="#f00" stroke-width=".25"/>
<path d="M28.2 180.5h5" fill="none" stroke="#f00" stroke-width=".42"/>
<path d="M28.2 180.7h4.6" fill="none" stroke="#f00" stroke-width=".2"/>
<path d="M28.2 180.8h1.1z" fill="#f00"/>
<path d="M29.3 180.8h3.4" fill="none" stroke="#f00" stroke-width=".2"/>
<g fill="#f00">
<path d="M28.2 180.8h.9z"/>
<path d="M28.2 180.8h1.1z"/>
</g>
<path d="M29.4 180.8h3.2" fill="none" stroke="#f00" stroke-width=".2"/>
<g fill="#f00">
<path d="M28.2 180.8l.7 .1h-.7z"/>
<path d="M28.2 180.8h.9l-.2 .1z"/>
</g>
<path d="M30 180.8h2.5" fill="none" stroke="#f00" stroke-width=".2"/>
<g fill="#f00">
<path d="M28.2 180.9h.7z"/>
<path d="M30 180.9h1z"/>
<path d="M31 180.9h1.3z"/>
<path d="M28.2 180.9l.6 .1z"/>
<path d="M30 180.9l1 .1h-1.1z"/>
<path d="M30 180.9l1 .1z"/>
<path d="M31.2 180.9h1.1z"/>
<path d="M28.2 181h.4z"/>
<path d="M28.2 181h.6z"/>
<path d="M29.9 181h1.1z"/>
<path d="M28.2 181l.1 .4z"/>
<path d="M28.2 181h.4l-.3 .4z"/>
<path d="M29.9 181l1 .4h-1.2z"/>
<path d="M29.9 181h1.1l-.1 .4z"/>
<path d="M28.2 181.4v.2z"/>
<path d="M29.7 181.4l1.3 .2h-1.3z"/>
<path d="M29.7 181.4h1.2l.1 .2z"/>
<path d="M29.7 181.6l1.3 .2h-1.4z"/>
<path d="M29.7 181.6h1.3v.2z"/>
<path d="M29.5 181.9h1.5z"/>
<path d="M29.6 181.8l1.4 .1z"/>
<path d="M31.4 181.9h.9z"/>
<path d="M29.5 181.9l1.5 .1h-1.5z"/>
<path d="M29.5 181.9h1.5v.1z"/>
<path d="M31.1 182l.3-.1 1 .1z"/>
<path d="M31.4 181.9h.9l.1 .1z"/>
<path d="M29.5 182h1.5z"/>
<path d="M31 182h1.5z"/>
<path d="M31.1 182h1.4z"/>
</g>
<path d="M29.5 182.1h3.1" fill="none" stroke="#f00" stroke-width=".2"/>
<g fill="#f00">
<path d="M29.5 182.2l2.8 .8h-2.8z"/>
<path d="M29.5 182.2h3.1l-.3 .8z"/>
</g>
<path d="M29.5 183.1h2.8" fill="none" stroke="#f00" stroke-width=".2"/>
<path d="M29.5 183.2l1.7 .1z" fill="#f00"/>
<path d="M29.5 183.3h2.2" fill="none" stroke="#f00" stroke-width=".2"/>
<g fill="#f00">
<path d="M31.7 183.2l.4 .1z"/>
<path d="M31.7 183.2h.5z"/>
<path d="M29.5 183.3l1.8 .2h-1.7z"/>
<path d="M29.5 183.3h1.7l.1 .2z"/>
<path d="M31.9 183.3h.2v.2z"/>
<path d="M29.6 183.5l1.8 .2h-1.7z"/>
<path d="M29.6 183.5h1.7l.1 .2z"/>
<path d="M29.7 183.7l1.7 .4h-1.6z"/>
<path d="M29.7 183.7h1.7v.4z"/>
<path d="M29.8 184.1l1.6 .1z"/>
<path d="M29.8 184.2l1.5 .2h-1.4z"/>
<path d="M29.8 184.2h1.6l-.1 .2z"/>
<path d="M29.9 184.4l1.3 .3h-1.3z"/>
<path d="M29.9 184.4h1.4l-.1 .3z"/>
<path d="M29.9 184.7l1.3 .3h-1.3z"/>
<path d="M29.9 184.7h1.3v.3z"/>
<path d="M29.9 185l1.1 .3h-1.1z"/>
<path d="M29.9 185h1.3l-.2 .3z"/>
<path d="M29.9 185.3l.7 .3h-.9z"/>
<path d="M29.9 185.3h1.1l-.4 .3z"/>
<path d="M29.7 185.6l.8 .2h-.9z"/>
<path d="M29.7 185.6h.9l-.1 .2z"/>
<path d="M29.3 186l.3-.2 .4 .2z"/>
<path d="M29.6 185.8h.9l-.5 .2z"/>
<path d="M29.3 186h.7l-.8 .1z"/>
</g>
<path d="M28.2 181.6h.1M28.5 180a1.87 1.87 0 0 1 2.6-.6h1.5l.8-.2a1.7 1.7 0 0 1-2.4 1.7v1.1l.6-.2 .7 .1 .3 .3-.5 1.3-.4-.3-.5 .1a2.04 2.04 0 0 1-2 2.8 1.49 1.49 0 0 0 .6-2l-.3-1.1v-1.1l.5-1.1h-.7l-.7 .2-.4 .6v-.8z" fill="none" stroke="#f00" stroke-width=".2"/>
<g fill="#f00">
<path d="M43.9 180.2l.3-.1z"/>
<path d="M43.7 180.2h.5z"/>
<path d="M43.9 180.2h.3z"/>
<path d="M42.9 180.3l.8-.1 .6 .1z"/>
<path d="M43.7 180.2h.5l.1 .1z"/>
</g>
<path d="M42.2 180.5h2.3" fill="none" stroke="#f00" stroke-width=".34"/>
<g fill="#f00">
<path d="M42.9 180.3h1.4l.2 .4z"/>
<path d="M41.7 181.2l.5-.5 2.7 .5z"/>
<path d="M42.2 180.7h2.3l.4 .5z"/>
</g>
<path d="M41.6 181.3h3.4" fill="none" stroke="#f00" stroke-width=".2"/>
<g fill="#f00">
<path d="M41.6 181.4l1.2 .3h-1.4z"/>
<path d="M41.6 181.4h1.5l-.3 .3z"/>
</g>
<path d="M43.1 181.5h2.1" fill="none" stroke="#f00" stroke-width=".34"/>
<g fill="#f00">
<path d="M41.4 181.7l1.4 .2h-1.5z"/>
<path d="M41.4 181.7h1.4v.2z"/>
<path d="M43.3 181.7l2 .2h-1.9z"/>
<path d="M43.3 181.7h1.9l.1 .2z"/>
<path d="M41.3 181.9h1.5z"/>
<path d="M43.4 181.9h2z"/>
<path d="M43.5 181.9h1.9z"/>
<path d="M41.3 181.9l1.5 .1z"/>
<path d="M43.5 181.9l1.9 .1z"/>
<path d="M41.3 182h1.5z"/>
<path d="M43.5 182h1.8z"/>
<path d="M43.5 182h1.9z"/>
<path d="M43.6 182h1.7z"/>
<path d="M41.3 182l1.5 .5h-1.5z"/>
<path d="M41.3 182h1.5v.5z"/>
<path d="M42.8 182.5l.8-.5 .9 .5z"/>
<path d="M43.6 182h1.7l-.8 .5z"/>
</g>
<path d="M41.3 182.5h3.2" fill="none" stroke="#f00" stroke-width=".2"/>
<path d="M41.3 182.8h2.9" fill="none" stroke="#f00" stroke-width=".34"/>
<path d="M41.4 183h1.9z" fill="#f00"/>
<path d="M41.4 183h2.1" fill="none" stroke="#f00" stroke-width=".2"/>
<path d="M45.1 183h.1z" fill="#f00"/>
<path d="M41.4 183.1h2.1" fill="none" stroke="#f00" stroke-width=".2"/>
<path d="M45 183.1l.1-.1z" fill="#f00"/>
<path d="M41.4 183.2h2.4" fill="none" stroke="#f00" stroke-width=".2"/>
<g fill="#f00">
<path d="M44.7 183.2h.4z"/>
<path d="M45 183.1l.1 .1z"/>
</g>
<path d="M41.5 183.3h2.4" fill="none" stroke="#f00" stroke-width=".2"/>
<g fill="#f00">
<path d="M43.9 183.3h1.1z"/>
<path d="M44.7 183.2h.4z"/>
</g>
<path d="M41.5 183.3h3.5" fill="none" stroke="#f00" stroke-width=".2"/>
<g fill="#f00">
<path d="M41.5 183.4l3.2 .6h-2.7z"/>
<path d="M41.5 183.4h3.5l-.3 .6z"/>
</g>
<path d="M42 184.1h2.7" fill="none" stroke="#f00" stroke-width=".25"/>
<path d="M42.4 184.2l1.7 .1z" fill="#f00"/>
<path d="M42.4 184.3h2.2" fill="none" stroke="#f00" stroke-width=".2"/>
<g fill="#f00">
<path d="M42.6 184.3l1.3 .1z"/>
<path d="M42.6 184.3h1.5z"/>
<path d="M42.8 184.4h1.1z"/>
<path d="M42.9 184.4h1z"/>
</g>
<path d="M45.4 181.9l-1.2-1.8-1.8 .5a2.05 2.05 0 0 0-1.1 2.2 2.05 2.05 0 0 0 1.7 1.7l1.6-.3 .6-1.2-.5 .2-.8 .1-.6-.3 2.1-1" fill="none" stroke="#f00" stroke-width=".2"/>
<g fill="#f00">
<path d="M38.2 180h.2z"/>
<path d="M38.2 180l.2 .1z"/>
<path d="M37.7 180.3l.5-.2 .4 .2z"/>
<path d="M38.2 180.1l.4 .2z"/>
<path d="M39.5 180.3l.5-.2 .2 .2z"/>
<path d="M40 180.1l.2 .2z"/>
<path d="M36.7 180.7l1-.4 1 .4z"/>
<path d="M37.7 180.3h.9l.1 .4z"/>
<path d="M38.8 180.7l.7-.4 .9 .4z"/>
<path d="M39.5 180.3h.7l.2 .4z"/>
<path d="M36.7 180.7h2z"/>
<path d="M38.7 180.7h1.7z"/>
<path d="M38.8 180.7h1.6z"/>
</g>
<path d="M36.7 180.8h3.9" fill="none" stroke="#f00" stroke-width=".34"/>
<g fill="#f00">
<path d="M37.1 181l3.8 .5h-3.7z"/>
<path d="M37.1 181h3.5l.3 .5z"/>
</g>
<path d="M37.2 181.6h3.7M37.2 181.7h3.7" fill="none" stroke="#f00" stroke-width=".2"/>
<g fill="#f00">
<path d="M37.2 181.8l1.7 .1z"/>
<path d="M37.2 181.8h1.8z"/>
<path d="M39 181.8l1.6 .1z"/>
<path d="M37.2 181.9h1.6z"/>
<path d="M37.2 181.9h1.7z"/>
<path d="M39 181.9h1.5z"/>
<path d="M39 181.9h1.6z"/>
<path d="M39.1 181.9h1.4z"/>
<path d="M39.1 181.9h1.3z"/>
<path d="M39.2 181.9h1.2z"/>
<path d="M37.2 181.9l1.6 .6h-1.6z"/>
<path d="M37.2 181.9h1.6v.6z"/>
<path d="M39.2 181.9l.3 .6z"/>
<path d="M39.2 181.9h1.2l-.9 .6z"/>
<path d="M37.2 182.5h1.6z"/>
<path d="M39.4 182.5h.1z"/>
<path d="M37.2 182.5l1.6 .4h-1.6z"/>
<path d="M37.2 182.5h1.6v.4z"/>
<path d="M37.2 182.9l1.6 .3h-1.6z"/>
<path d="M37.2 182.9h1.6v.3z"/>
<path d="M37.2 183.2l1.7 .3h-1.7z"/>
<path d="M37.2 183.2h1.6l.1 .3z"/>
<path d="M37.2 183.5l1.8 .2h-1.8z"/>
<path d="M37.2 183.5h1.7l.1 .2z"/>
</g>
<path d="M37.2 183.8h2.1M37.2 183.9h2.1" fill="none" stroke="#f00" stroke-width=".2"/>
<path d="M37.2 183.9l1.1 .4h-1z" fill="#f00"/>
<path d="M37.2 184.1h2" fill="none" stroke="#f00" stroke-width=".42"/>
<g fill="#f00">
<path d="M37.3 184.3h1l-.6 .2z"/>
<path d="M34.5 180.3l.7-.3 .4 .3z"/>
</g>
<path d="M33.6 180.5h2.1" fill="none" stroke="#f00" stroke-width=".42"/>
<path d="M34.5 180.3h1.1l.1 .4z" fill="#f00"/>
<path d="M33.6 180.7h2.1" fill="none" stroke="#f00" stroke-width=".2"/>
<g fill="#f00">
<path d="M33.8 180.8l1.9 .1h-1.7z"/>
<path d="M33.8 180.8h1.9v.1z"/>
<path d="M34 180.9l1.7 .5h-1.5z"/>
<path d="M34 180.9h1.7v.5z"/>
<path d="M34.2 181.4l1.5 1.7h-1.5z"/>
<path d="M34.2 181.4h1.5v1.7z"/>
<path d="M34.2 183.1l1.8 .5h-1.8z"/>
<path d="M34.2 183.1h1.5l.3 .5z"/>
<path d="M34.2 183.6l2 .1z"/>
</g>
<path d="M34.2 183.8h2.2" fill="none" stroke="#f00" stroke-width=".2"/>
<path d="M34.2 183.8l1.3 .3h-1.2z" fill="#f00"/>
<path d="M34.2 184h2.2" fill="none" stroke="#f00" stroke-width=".34"/>
<path d="M34.3 184.1h1.2l-.8 .4z" fill="#f00"/>
<path d="M33.6 180.7l1.6-.7 .4 .3 .1 .5v2.3l.3 .5 .4 .2-1.7 .7-.4-.4-.1-2.7-.2-.5zM39.5 182.5h.1M40 180l-1.3 .7-.1-.4-.3-.3-1.6 .7 .4 .3 .1 .5v2.4l.1 .4 .4 .2 1.6-.6-.4-.4v-1.6l.1-.1 .2 .1 .2 .6M40.1 180.1l.8 1.6-1.4 .8M40.9 181.6h.1M43.1 181.4l.5 .6-.8 .5v-.5z" fill="none" stroke="#f00" stroke-width=".2"/>
<g fill="#f00">
<path d="M46.6 180.9l1.6-.8 1.2 .8z"/>
<path d="M48.2 180.1l1.2 .8z"/>
<path d="M46.6 180.9h1.7z"/>
<path d="M48.3 180.9h1.1z"/>
<path d="M48.4 180.9h1z"/>
<path d="M46.3 181.1l.3-.2 1.5 .2z"/>
<path d="M46.6 180.9h1.7l-.2 .2z"/>
<path d="M48.4 180.9l1.3 .2h-1z"/>
<path d="M48.4 180.9h1l.3 .2z"/>
<path d="M46.2 181.2h1.8z"/>
<path d="M46.3 181.1h1.8z"/>
<path d="M48.7 181.1l1.1 .1z"/>
<path d="M48.7 181.2h1.1z"/>
<path d="M48.8 181.2h1z"/>
<path d="M46.2 181.2l1.8 .1z"/>
<path d="M48.8 181.2l1 .1z"/>
<path d="M46.2 181.3h1.8z"/>
<path d="M48.8 181.3h1z"/>
</g>
<path d="M46.1 181.4h2.3" fill="none" stroke="#f00" stroke-width=".25"/>
<g fill="#f00">
<path d="M48.8 181.3l.7 .2h-.3z"/>
<path d="M48.8 181.3h1l-.3 .2z"/>
</g>
<path d="M46.1 181.6h2.5" fill="none" stroke="#f00" stroke-width=".2"/>
<g fill="#f00">
<path d="M49.2 181.5l.2 .2z"/>
<path d="M49.2 181.5h.3l-.1 .2z"/>
</g>
<path d="M46.1 181.7h2.5" fill="none" stroke="#f00" stroke-width=".2"/>
<path d="M46.1 181.7h2.5" fill="none" stroke="#f00" stroke-width=".2"/>
<path d="M46.1 181.8h2.8" fill="none" stroke="#f00" stroke-width=".25"/>
<g fill="#f00">
<path d="M46.2 181.9l3.5 .6h-2.7z"/>
<path d="M46.2 181.9h2.7l.8 .6z"/>
</g>
<path d="M47 182.7h2.8" fill="none" stroke="#f00" stroke-width=".34"/>
<path d="M47.4 182.9h2.4" fill="none" stroke="#f00" stroke-width=".2"/>
<path d="M47.4 182.9h2.4" fill="none" stroke="#f00" stroke-width=".2"/>
<g fill="#f00">
<path d="M46.5 183h.2z"/>
<path d="M46.6 182.9l.1 .1z"/>
</g>
<path d="M47.4 182.9h2.5" fill="none" stroke="#f00" stroke-width=".2"/>
<g fill="#f00">
<path d="M46.2 183.2l.3-.2 .7 .2z"/>
<path d="M46.5 183l.7 .2z"/>
</g>
<path d="M47.5 183.1h2.4" fill="none" stroke="#f00" stroke-width=".25"/>
<g fill="#f00">
<path d="M46.1 183.2h1.1z"/>
<path d="M46.2 183.2h1z"/>
<path d="M47.9 183.2h1.8z"/>
<path d="M46.1 183.2l1.1 .1z"/>
<path d="M47.9 183.2l1.8 .1z"/>
<path d="M46.2 183.3h1z"/>
<path d="M47.9 183.3h1.7z"/>
<path d="M47.9 183.3h1.8z"/>
<path d="M46.2 183.3l1.2 .2h-1z"/>
<path d="M46.2 183.3h1l.2 .2z"/>
<path d="M48 183.3l1.4 .2h-1.2z"/>
<path d="M48 183.3h1.6l-.2 .2z"/>
<path d="M46.4 183.5h1z"/>
<path d="M48.2 183.5h1.2z"/>
<path d="M46.5 183.5h1z"/>
<path d="M46.5 183.5l1.3 .2h-1z"/>
<path d="M46.5 183.5h1l.3 .2z"/>
<path d="M47.8 183.7l.4-.2 .8 .2z"/>
<path d="M48.2 183.5h1.2l-.4 .2z"/>
<path d="M46.8 183.7h1z"/>
<path d="M47.8 183.7h1.2z"/>
<path d="M46.8 183.7l1 .8z"/>
<path d="M46.8 183.7h2.2l-1.2 .8z"/>
<path d="M51.4 180.6l1.2-1.1v1.1z"/>
<path d="M51.4 180.6h1.2z"/>
<path d="M51.4 180.6h1.3z"/>
<path d="M52.7 180.6h.7z"/>
</g>
<path d="M51.4 180.6h2.1" fill="none" stroke="#f00" stroke-width=".2"/>
<g fill="#f00">
<path d="M50.3 181.6l1.1-.9 2.1 .9z"/>
<path d="M51.4 180.7h2.1v.9z"/>
</g>
<path d="M50.3 181.6h3.2" fill="none" stroke="#f00" stroke-width=".2"/>
<g fill="#f00">
<path d="M50.3 181.6h.8z"/>
<path d="M52.7 181.6h.7z"/>
<path d="M51.1 181.6h1.5z"/>
<path d="M51.1 181.6h1.6z"/>
<path d="M51.1 181.6l1.5 1.4h-1.5z"/>
<path d="M51.1 181.6h1.5v1.4z"/>
<path d="M51.1 183l1.6 .6h-1.6z"/>
<path d="M51.1 183h1.5l.1 .6z"/>
<path d="M51.1 183.6l1.8 .1h-1.8z"/>
<path d="M51.1 183.6h1.6l.2 .1z"/>
<path d="M51.1 183.7l2 .2h-2z"/>
<path d="M51.1 183.7h1.8l.2 .2z"/>
<path d="M51.1 183.9l1.3 .3h-1.2z"/>
<path d="M51.1 183.9h2l-.7 .3z"/>
<path d="M51.2 184.2h1.2l-.8 .3z"/>
</g>
<g fill="none" stroke="#f00" stroke-width=".2">
<path d="M45.4 181.9h.1M46.2 183.3l1.6 1.2M46.6 182.9l-.4 .3M46.7 182.9l1.1 .8M47.8 184.4h.1M48 181.3l1.7 1.2 .2 .5-.3 .3-1.8 1.2M48.3 181h.1M48.3 180.9l-.3 .3M48.4 180.9l1 .8M49.8 181.2l-1.6-1.1-1.9 1-.2 .4 .1 .4 2 1.6-.4 .2M49.8 181.3l-.4 .4M52.6 180.6v-1.1l-2.3 2.1h.8v2.1l.1 .5 .4 .3 1.5-.6-.4-.3-.1-.6v-1.4"/>
<path d="M52.7 180.6h.7M52.7 181.6h.7M53.4 180.7l.1 .9M54.7 180.8l.8-.5 1-.4a2.44 2.44 0 0 1 1.8 2.8l-.2 .7-.8 .7a2.17 2.17 0 0 1-2.8-.5 2.17 2.17 0 0 1 .2-2.8zM55.8 181.2l.6 .6 .3 .7-.1 .9-.6-.6-.2-.8zM68.2 181.9l-1.2-1.8-1.8 .5a2.05 2.05 0 0 0-1.2 2.2 2.05 2.05 0 0 0 1.8 1.7l1.6-.3 .6-1.2-.5 .2-.8 .1-.6-.3 2.1-1"/>
</g>
<g fill="#f00">
<path d="M66.7 180.2l.3-.1z"/>
<path d="M66.5 180.2h.5z"/>
<path d="M66.7 180.2h.3z"/>
<path d="M65.8 180.3h1.3z"/>
<path d="M66.5 180.2l.6 .1z"/>
</g>
<path d="M65.2 180.4h2" fill="none" stroke="#f00" stroke-width=".34"/>
<path d="M65.8 180.3h1.3l.1 .3z" fill="#f00"/>
<path d="M64.5 180.8h3.1" fill="none" stroke="#f00" stroke-width=".42"/>
<path d="M64.3 181.2h3.5" fill="none" stroke="#f00" stroke-width=".34"/>
<g fill="#f00">
<path d="M64.3 181.4l1.3 .3h-1.4z"/>
<path d="M64.3 181.4h1.6l-.3 .3z"/>
</g>
<path d="M65.9 181.5h2.1" fill="none" stroke="#f00" stroke-width=".34"/>
<g fill="#f00">
<path d="M64.2 181.7l1.4 .1z"/>
<path d="M66.1 181.7l2 .1z"/>
<path d="M64.2 181.8l1.3 .1h-1.4z"/>
<path d="M64.2 181.8h1.4l-.1 .1z"/>
</g>
<path d="M66.1 181.9h2.1" fill="none" stroke="#f00" stroke-width=".2"/>
<g fill="#f00">
<path d="M64.1 181.9h1.4z"/>
<path d="M66.3 181.9h1.9z"/>
<path d="M64.1 181.9l1.4 .1z"/>
<path d="M66.3 181.9l1.9 .1z"/>
<path d="M64.1 182h1.4z"/>
<path d="M66.3 182h1.8z"/>
<path d="M66.3 182h1.9z"/>
<path d="M66.4 182h1.7z"/>
<path d="M64.1 182l1.5 .5h-1.5z"/>
<path d="M64.1 182h1.4l.1 .5z"/>
<path d="M65.6 182.5l.8-.5 .9 .5z"/>
<path d="M66.4 182h1.7l-.8 .5z"/>
</g>
<path d="M64 182.5h3.3" fill="none" stroke="#f00" stroke-width=".2"/>
<path d="M64 182.8h3.1" fill="none" stroke="#f00" stroke-width=".42"/>
<path d="M64.2 183h1.9z" fill="#f00"/>
<path d="M64.2 183h2.1" fill="none" stroke="#f00" stroke-width=".2"/>
<path d="M67.9 183h.1z" fill="#f00"/>
<path d="M64.2 183.1h2.1" fill="none" stroke="#f00" stroke-width=".2"/>
<path d="M67.7 183.1l.2-.1z" fill="#f00"/>
<path d="M64.2 183.2h2.3" fill="none" stroke="#f00" stroke-width=".2"/>
<g fill="#f00">
<path d="M67.5 183.2h.4z"/>
<path d="M67.7 183.1l.2 .1z"/>
</g>
<path d="M64.3 183.3h2.3" fill="none" stroke="#f00" stroke-width=".2"/>
<g fill="#f00">
<path d="M67.1 183.3h.7z"/>
<path d="M67.5 183.2h.4z"/>
</g>
<path d="M64.3 183.3h2.4" fill="none" stroke="#f00" stroke-width=".2"/>
<g fill="#f00">
<path d="M66.7 183.3h1.1z"/>
<path d="M67.1 183.3h.7z"/>
<path d="M64.3 183.3l3.3 .6h-2.9z"/>
<path d="M64.3 183.3h3.5l-.2 .6z"/>
</g>
<path d="M64.7 184.1h2.9" fill="none" stroke="#f00" stroke-width=".34"/>
<path d="M65.2 184.2l1.7 .1z" fill="#f00"/>
<path d="M65.2 184.3h2.2" fill="none" stroke="#f00" stroke-width=".2"/>
<g fill="#f00">
<path d="M65.4 184.3l1.3 .1z"/>
<path d="M65.4 184.3h1.5z"/>
<path d="M65.6 184.4h1z"/>
<path d="M65.6 184.4h1.1z"/>
<path d="M65.7 184.4h.9z"/>
</g>
<path d="M65.9 181.4l.5 .6-.8 .5-.1-.5z" fill="none" stroke="#f00" stroke-width=".2"/>
<g fill="#f00">
<path d="M55.5 180.3l1-.4 .6 .4z"/>
<path d="M55.5 180.3h1.6z"/>
<path d="M54.8 180.8l.7-.5 2.3 .5z"/>
<path d="M55.5 180.3h1.6l.7 .5z"/>
</g>
<path d="M54.7 180.8h3.1" fill="none" stroke="#f00" stroke-width=".2"/>
<path d="M54.4 181h3.7" fill="none" stroke="#f00" stroke-width=".42"/>
<g fill="#f00">
<path d="M54.4 181.2l1.4 .2h-1.4z"/>
<path d="M54.4 181.2h1.4v.2z"/>
</g>
<path d="M55.8 181.3h2.5" fill="none" stroke="#f00" stroke-width=".2"/>
<g fill="#f00">
<path d="M54.4 181.4l1.4 .3h-1.6z"/>
<path d="M54.4 181.4h1.4v.3z"/>
</g>
<path d="M56 181.5h2.3" fill="none" stroke="#f00" stroke-width=".34"/>
<g fill="#f00">
<path d="M54.2 181.7l1.6 .1z"/>
<path d="M56.4 181.7l1.9 .1z"/>
<path d="M54.2 181.8l1.6 .2h-1.6z"/>
<path d="M54.2 181.8h1.6v.2z"/>
</g>
<path d="M56.4 181.9h2" fill="none" stroke="#f00" stroke-width=".25"/>
<g fill="#f00">
<path d="M54.2 182h1.6z"/>
<path d="M56.6 182h1.8z"/>
<path d="M54.2 182l1.8 .5h-1.9z"/>
<path d="M54.2 182h1.6l.2 .5z"/>
<path d="M56.6 182l1.8 .5h-1.7z"/>
<path d="M56.6 182h1.8v.5z"/>
<path d="M54.1 182.5l1.9 .2h-1.9z"/>
<path d="M54.1 182.5h1.9v.2z"/>
<path d="M56.7 182.5l1.6 .2h-1.6z"/>
<path d="M56.7 182.5h1.7l-.1 .2z"/>
<path d="M54.1 182.7h1.9z"/>
<path d="M56.7 182.7h1.6z"/>
<path d="M54.1 182.7l1.9 .1z"/>
<path d="M56.7 182.7l1.6 .1z"/>
<path d="M54.1 182.8l2.5 .6h-2.2z"/>
<path d="M54.1 182.8h1.9l.6 .6z"/>
<path d="M56.7 182.8l1.4 .6h-1.5z"/>
<path d="M56.7 182.8h1.6l-.2 .6z"/>
</g>
<path d="M54.4 183.4h3.7M54.4 183.5h3.7" fill="none" stroke="#f00" stroke-width=".2"/>
<g fill="#f00">
<path d="M54.5 183.6l2.8 .5h-2.2z"/>
<path d="M54.5 183.6h3.4l-.6 .5z"/>
</g>
<path d="M55.1 184.1h2.2" fill="none" stroke="#f00" stroke-width=".2"/>
<path d="M55.2 184.1l1.5 .3h-1z" fill="#f00"/>
<path d="M55.2 184.3h2.1" fill="none" stroke="#f00" stroke-width=".25"/>
<path d="M55.7 184.4h1z" fill="#f00"/>
<path d="M221.9 177h37.9M34.2 185h29.6M34.2 187.6h29.6M35.1 193.5h28" fill="none" stroke="#000" stroke-width=".2"/>
<path d="M200.7 177h59.3M200.8 171.4v5.8M259.8 171.4v5.8" fill="none" stroke="#000" stroke-width=".34"/>
<path d="M30.5 24.3h76.7M30.5 37h76.7M200.7 171.6h59.3" fill="none" stroke="#000" stroke-width=".42"/>
<g fill="#000">
<path d="M26.6 30.4l.7-.2 .1 .4zM26.6 30.4l.8 .2-.7 .2zM26.7 30.4l.6 .6-.7-.2zM27.7 29.7l.3 .3-.7 .2zM26.7 30.4l.7 .2-.1 .4zM27.3 30.2l.7-.2-.6 .6zM27.4 30.6l.3 .8-.4-.4zM28.2 28.8l.3 .1-.8 .8zM27.4 30.6l.6 .6-.3 .2zM27.7 29.7l.8-.8-.5 1.1zM27.7 31.4l.3-.2 .2 1.2zM28.4 27.7h.4l-.6 1.1z"/>
<path d="M28.4 35.1h.4l-.3 .8zM28.4 33.4l.4 1.7h-.4zM28.2 32.4l.3-.1-.1 1.1zM28.4 26.2l.4 1.5h-.4zM28.5 25.3l.4 .2-.5 .7zM28.5 35.9l.4-.2 .1 .8zM28 31.2l.5 1.1-.3 .1zM28.8 27.7l-.3 1.2-.3-.1zM28.8 35.1l.1 .6-.4 .2zM28.4 33.4h.4v1.7zM28.5 32.3l.3 1.1h-.4zM28.4 26.2h.4v1.5z"/>
<path d="M28.9 25.5l-.1 .7h-.4zM28.9 35.7l.4 .5-.3 .3zM29 24.6l.3 .3-.8 .4zM29 36.5l.3-.3 .3 .8zM28.5 25.3l.8-.4-.4 .6zM29.3 36.2l.5 .5-.2 .3zM29 24.6l.6-.4 .2 .4zM29.8 36.7l.7 .5-.9-.2zM29 24.6h.8l-.5 .3zM29.8 36.7h.7v.5zM29.6 24.2l.9-.2v.5zM29.6 24.2l.9 .3-.7 .1z"/>
<path d="M107.2 36.7l.7 .3-.7 .2zM107.2 36.7h.6l.1 .3zM107.2 24l.6 .6-.6-.1zM107.8 36.7l.6-.5 .2 .3zM107.2 24l.7 .2-.1 .4zM107.8 36.7l.8-.2-.7 .5zM107.9 24.2l.5 .7-.6-.3zM108.7 35.7l.4 .2-.7 .3zM107.9 24.2l.7 .4-.2 .3zM108.4 36.2l.7-.3-.5 .6zM108.4 24.9l.2-.3 .1 .9zM108.9 35.1h.3l-.5 .6z"/>
<path d="M108.7 25.5l.4-.2-.2 .9zM108.9 26.2l.3 1.5h-.3zM108.9 27.7h.3l-.1 1.2zM108.9 33.4l.3 1.7h-.3zM108.6 24.6l.5 .7-.4 .2zM109.1 28.9l.3-.1 .2 1.2zM109.1 32.3l.3 .1-.5 1zM109.2 35.1l-.1 .8-.4-.2zM109.1 25.3l.1 .9h-.3zM108.9 26.2h.3v1.5zM109.2 27.7l.2 1.1-.3 .1zM108.9 33.4h.3v1.7z"/>
<path d="M109.4 28.8l.5 .9-.3 .3zM109.4 32.4l-.2 1h-.3zM109.6 30l.3-.3 .3 .9zM109.6 31.2l.3 .2-.8 .9zM109.9 29.7l.5 .5-.2 .4zM109.9 31.4l-.5 1-.3-.1zM110.4 30.2l.6 .6-.8-.2zM109.6 31.2l.6-.6 .2 .4zM110.4 30.2l.6 .2v.4zM109.6 31.2l.8-.2-.5 .4zM110.2 30.6l.8-.2v.4zM110.2 30.6l.8 .2-.6 .2z"/>
</g>
<text font-size="7.3" x="228.2" y="190.4">BU-M-4</text>
<text font-size="4.3" x="81.8" y="191.7">Asphalt Systems</text>
<g font-size="3.6">
<text x="107.4" y="182.9">CONCRETE WALKWAY PAVER</text>
<text x="230.6" y="181.6">DETAIL NO.</text>
<text x="157.6" y="191.9">BUR</text>
<text x="202.7" y="187.1">1/1/2006</text>
</g>
<g font-size="3.1">
<text x="30.7" y="28.1">ASPHALT IS APPLIED UNIFORMLY TO EACH</text>
<text x="184.8" y="28.3">NOTES:</text>
<text x="30.4" y="31.8">PLY AT A RATE OF APPROXIMATELY 25 LBS</text>
<text x="32.4" y="35.3">PER 100 SQ/FT OF ROOF SURFACE (±15%)</text>
<text x="186.5" y="32.3">1. REFER TO FIRESTONE WEBSITE FOR MOST</text>
<text x="190.4" y="36">CURRENT INFORMATION.</text>
<text x="186.5" y="40.5">2. DO NOT INSTALL OVER FASTENERS OR PLATES.</text>
<text x="184.3" y="65.8">MODIFIED BITUMEN GRANULE SURFACED</text>
<text x="184.3" y="69.4">CAP SHEET PROTECTION LAYER</text>
<text x="184.3" y="73.1">ADHERED IN MULTI-PURPOSE MB FLASHING</text>
<text x="184.3" y="76.6">CEMENT OR HEAT WELDED</text>
<text x="196.9" y="84">FOUR PLY BUILT UP ROOF</text>
<text x="129.7" y="94">2&quot; (50.8mm) MIN.</text>
<text x="208.4" y="91">PAVER</text>
<text x="124.3" y="136.5">FIRESTONE INSULATION</text>
<text x="132.1" y="155.3">SUBSTRATE</text>
<text x="206" y="175.4">MAXIMUM WARRANTY: 20 YEARS</text>
</g>
<text font-size="3.1" fill="#4c3900" x="120.5" y="123.7">COVERBOARD (AS REQUIRED)</text>
<text font-size="2.9" fill="#f00" x="22.9" y="190.6">NOBODY COVERS YOU BETTER.</text>
<g font-size="2.6">
<text x="35.1" y="193.2">www.firestonebpco.com</text>
<text x="200.2" y="193.3">NOT TO SCALE</text>
</g>
<text font-size="2.5" x="34" y="187.1">BUILDING PRODUCTS</text>
<g font-size="2">
<text x="201.4" y="180.1">ISSUE/REVISION</text>
<text x="206.8" y="182.7">DATE:</text>
<text x="131.1" y="191.3">ACCEPTABLE SYSTEMS:</text>
</g>
<text font-size="1.4" fill="#f00" x="73.2" y="189.1">TM</text>
</svg>
